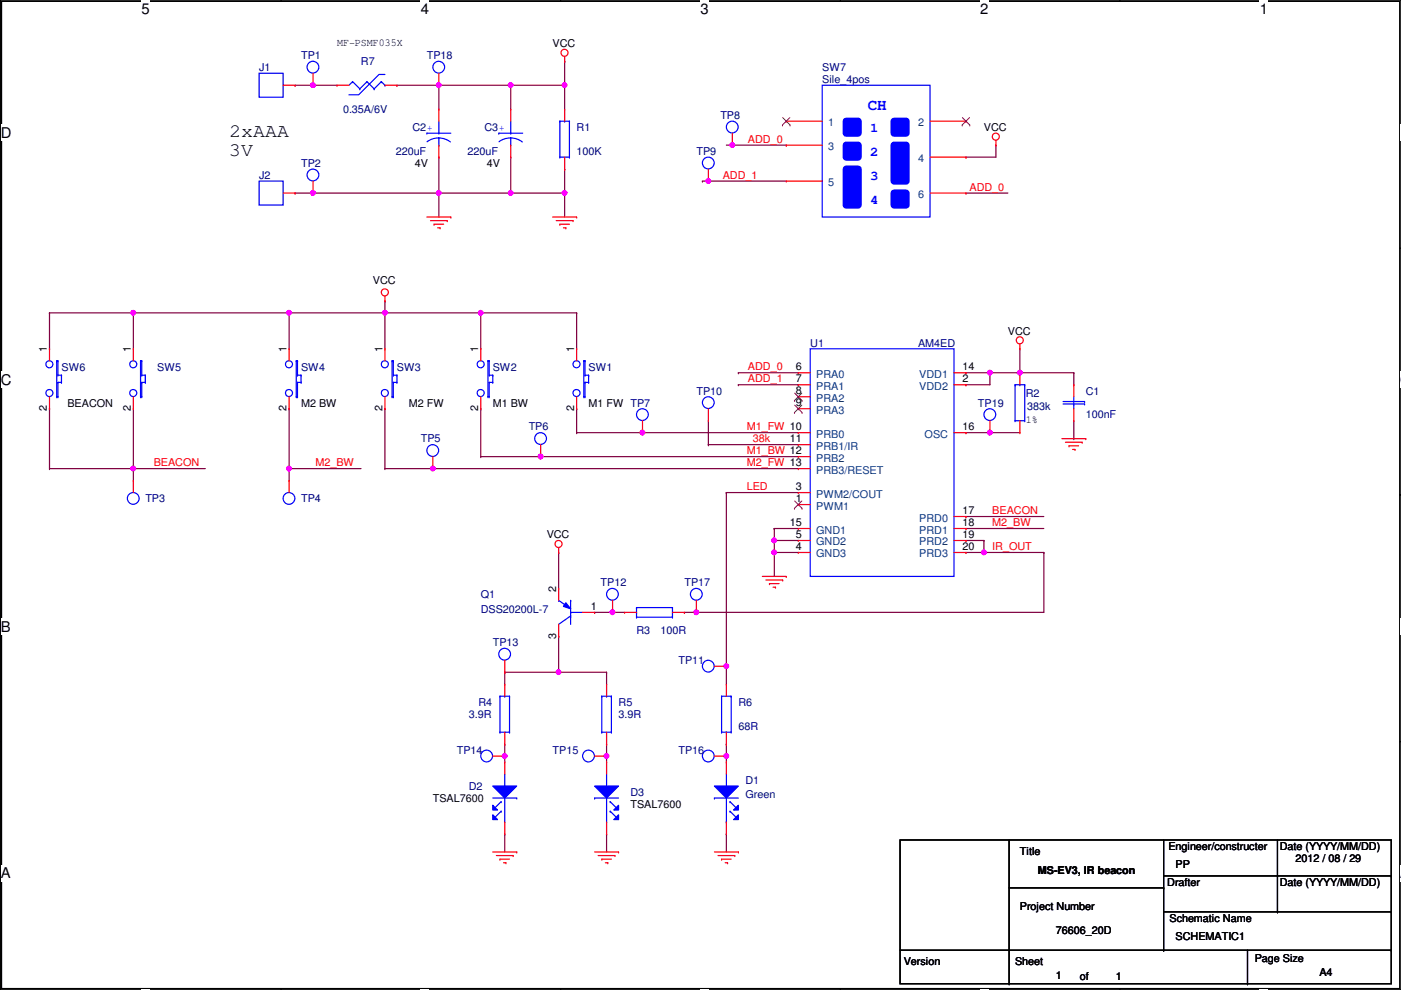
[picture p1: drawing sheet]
<svg xmlns="http://www.w3.org/2000/svg" width="297mm" height="210mm" viewBox="0 0 297 210" stroke-linecap="round" stroke-linejoin="round" font-family="sans-serif">
<path d="M.1 0h296.9v209.8h-296.9zM.3 .3h296.5v209.3h-296.5z" fill="none" stroke="#000" stroke-width=".25"/>
<g fill="#fff">
<path d="M30 .2h1.7v3.4h-1.7z"/>
<path d="M30 209.7h1.7v.2h-1.7z"/>
</g>
<path d="M59.6 0v.3M59.6 209.6v.2" fill="none" stroke="#000" stroke-width=".25"/>
<g fill="#fff">
<path d="M89.2 .2h1.8v3.4h-1.8z"/>
<path d="M89.2 209.7h1.8v.2h-1.8z"/>
</g>
<path d="M118.9 0v.3M118.9 209.6v.2" fill="none" stroke="#000" stroke-width=".25"/>
<g fill="#fff">
<path d="M148.5 .2h1.7v3.4h-1.7z"/>
<path d="M148.5 209.7h1.7v.2h-1.7z"/>
</g>
<path d="M178.2 0v.3M178.2 209.6v.2" fill="none" stroke="#000" stroke-width=".25"/>
<g fill="#fff">
<path d="M207.8 .2h1.7v3.4h-1.7z"/>
<path d="M207.8 209.7h1.7v.2h-1.7z"/>
</g>
<path d="M237.4 0v.3M237.4 209.6v.2" fill="none" stroke="#000" stroke-width=".25"/>
<g fill="#fff">
<path d="M267.1 .2h1.7v3.4h-1.7z"/>
<path d="M267.1 209.7h1.7v.2h-1.7z"/>
<path d="M.2 26.5h2.2v3.4h-2.2z"/>
<path d="M296.8 26.5h.3v3.4h-.3z"/>
<path d="M.2 78.8h2.2v3.5h-2.2z"/>
<path d="M296.8 78.8h.3v3.5h-.3z"/>
</g>
<path d="M.1 52.6h.2M296.8 52.6h.2" fill="none" stroke="#000" stroke-width=".25"/>
<g fill="#fff">
<path d="M.2 131.1h2v3.5h-2z"/>
<path d="M296.8 131.1h.3v3.5h-.3z"/>
</g>
<path d="M.1 104.9h.2M296.8 104.9h.2" fill="none" stroke="#000" stroke-width=".25"/>
<path d="M.2 104.9h.1zM296.8 104.9h.1z" fill="#000"/>
<path d="M.2 104.9h.1zM296.8 104.9h.1z" fill="none" stroke="#000" stroke-width=".21"/>
<g fill="#fff">
<path d="M.2 183.4h2v3.5h-2z"/>
<path d="M296.8 183.4h.3v3.5h-.3z"/>
</g>
<path d="M.1 157.3h.2M296.8 157.3h.2" fill="none" stroke="#000" stroke-width=".25"/>
<path d="M156.5 79h.1M156.5 79h12.7M91.8 99.4h.1M91.8 99.4h77.4M156.5 81.6h.1M156.5 81.6h12.7" fill="none" stroke="#800040" stroke-width=".25"/>
<circle cx="91.8" cy="99.3" r=".49" fill="#f0f"/>
<circle cx="91.8" cy="99.3" r=".49" fill="none" stroke="#f0f" stroke-width=".25"/>
<path d="M209.9 91.7h.1M209.9 91.7h6.3M118.4 117.1h.1M118.4 117.1v7.7M164.2 117.1h.1M164.2 117.1v5.1M107 176.8h.1M107 176.8v3.8" fill="none" stroke="#800040" stroke-width=".25"/>
<circle cx="164.1" cy="117.1" r=".49" fill="#f0f"/>
<circle cx="164.1" cy="117.1" r=".49" fill="none" stroke="#f0f" stroke-width=".25"/>
<path d="M93 40.9h.1M93 40.9v5.1M136.2 91.7h.1M136.2 91.7h33M204.8 112.1h.1M204.8 112.1h16.5" fill="none" stroke="#800040" stroke-width=".25"/>
<circle cx="136.2" cy="91.7" r=".49" fill="#f0f"/>
<circle cx="136.2" cy="91.7" r=".49" fill="none" stroke="#f0f" stroke-width=".25"/>
<path d="M93 18.1h.1M93 18.1v5.1M119.7 13h.1M119.7 13v5.1" fill="none" stroke="#800040" stroke-width=".25"/>
<circle cx="93" cy="18" r=".49" fill="#f0f"/>
<circle cx="93" cy="18" r=".49" fill="none" stroke="#f0f" stroke-width=".25"/>
<path d="M209.9 79h.1M209.9 79h6.3" fill="none" stroke="#800040" stroke-width=".25"/>
<circle cx="209.9" cy="79" r=".49" fill="#f0f"/>
<circle cx="209.9" cy="79" r=".49" fill="none" stroke="#f0f" stroke-width=".25"/>
<g fill="none" stroke="#800040" stroke-width=".25">
<path d="M61.3 66.3h.1M61.3 66.3h20.3M81.6 63.8h.1M81.6 66.3h.1M81.6 63.8v10.2M122.3 66.3h.1M122.3 66.3v7.7M61.3 99.4h.1M61.3 99.4v2.5M204.8 81.6h.1M204.8 81.6h5.1M164.2 114.6h.1"/>
<path d="M164.2 114.6h5"/>
</g>
<circle cx="81.6" cy="66.3" r=".49" fill="#f0f"/>
<circle cx="81.6" cy="66.3" r=".49" fill="none" stroke="#f0f" stroke-width=".25"/>
<circle cx="61.3" cy="66.3" r=".49" fill="#f0f"/>
<circle cx="61.3" cy="66.3" r=".49" fill="none" stroke="#f0f" stroke-width=".25"/>
<path d="M101.9 66.3h.1M101.9 66.3v7.7M61.3 99.4h.1M61.3 99.4h15.2" fill="none" stroke="#800040" stroke-width=".25"/>
<circle cx="61.3" cy="99.3" r=".49" fill="#f0f"/>
<circle cx="61.3" cy="99.3" r=".49" fill="none" stroke="#f0f" stroke-width=".25"/>
<path d="M101.9 66.3h.1M101.9 66.3h20.4M209.9 79h.1M209.9 79v2.6" fill="none" stroke="#800040" stroke-width=".25"/>
<circle cx="101.9" cy="66.3" r=".49" fill="#f0f"/>
<circle cx="101.9" cy="66.3" r=".49" fill="none" stroke="#f0f" stroke-width=".25"/>
<g fill="none" stroke="#800040" stroke-width=".25">
<path d="M93 33.3h.1M93 33.3v7.6h-26.6M119.7 35.9h.1M119.7 35.9v5M66.4 40.9h.1M61.3 66.3h.1M61.3 66.3v7.7M204.8 79h.1M204.8 79h5.1M164.2 117.1h.1M164.2 112.1h.1M164.2 117.1h5"/>
<path d="M164.2 112.1h5"/>
</g>
<circle cx="93" cy="40.9" r=".49" fill="#f0f"/>
<circle cx="93" cy="40.9" r=".49" fill="none" stroke="#f0f" stroke-width=".25"/>
<circle cx="66.4" cy="40.9" r=".49" fill="#f0f"/>
<circle cx="66.4" cy="40.9" r=".49" fill="none" stroke="#f0f" stroke-width=".25"/>
<path d="M164.2 114.6h.1M164.2 112.1h.1M164.2 112.1v5M129.9 129.8h.1M129.9 129.8h2.5M154 141.3h.1M154 141.3v3.8M107 160.3h.1M107 160.3v1.3M154 160.3h.1M154 160.3v1.3" fill="none" stroke="#800040" stroke-width=".25"/>
<circle cx="164.1" cy="114.6" r=".49" fill="#f0f"/>
<circle cx="164.1" cy="114.6" r=".49" fill="none" stroke="#f0f" stroke-width=".25"/>
<path d="M108.3 18.1h.1M108.3 18.1h11.4M119.7 18.1h.1M119.7 18.1v5.1M119.7 40.9h.1M119.7 40.9v5.1" fill="none" stroke="#800040" stroke-width=".25"/>
<circle cx="119.7" cy="18" r=".49" fill="#f0f"/>
<circle cx="119.7" cy="18" r=".49" fill="none" stroke="#f0f" stroke-width=".25"/>
<circle cx="108.3" cy="18" r=".49" fill="#f0f"/>
<circle cx="108.3" cy="18" r=".49" fill="none" stroke="#f0f" stroke-width=".25"/>
<path d="M108.3 40.9h.1M108.3 40.9h11.4" fill="none" stroke="#800040" stroke-width=".25"/>
<circle cx="119.7" cy="40.9" r=".49" fill="#f0f"/>
<circle cx="119.7" cy="40.9" r=".49" fill="none" stroke="#f0f" stroke-width=".25"/>
<circle cx="108.3" cy="40.9" r=".49" fill="#f0f"/>
<circle cx="108.3" cy="40.9" r=".49" fill="none" stroke="#f0f" stroke-width=".25"/>
<path d="M114.6 96.8h.1M114.6 96.8h54.6M204.8 109.5h.1M204.8 109.5h16.5" fill="none" stroke="#800040" stroke-width=".25"/>
<circle cx="114.6" cy="96.8" r=".49" fill="#f0f"/>
<circle cx="114.6" cy="96.8" r=".49" fill="none" stroke="#f0f" stroke-width=".25"/>
<path d="M10.5 66.3h.1M10.5 66.3v7.7M10.5 86.7h.1M10.5 86.7v12.7M28.3 99.4h.1M28.3 99.4h15.2" fill="none" stroke="#800040" stroke-width=".25"/>
<circle cx="28.3" cy="99.3" r=".49" fill="#f0f"/>
<circle cx="28.3" cy="99.3" r=".49" fill="none" stroke="#f0f" stroke-width=".25"/>
<path d="M81.6 66.3h.1M81.6 66.3h20.3M128.6 160.3h.1M128.6 160.3v1.3" fill="none" stroke="#800040" stroke-width=".25"/>
<circle cx="128.6" cy="160.3" r=".49" fill="#f0f"/>
<circle cx="128.6" cy="160.3" r=".49" fill="none" stroke="#f0f" stroke-width=".25"/>
<path d="M107 142.5h.1M107 142.5h11.4M128.6 176.8h.1M128.6 176.8v3.8" fill="none" stroke="#800040" stroke-width=".25"/>
<circle cx="118.4" cy="142.5" r=".49" fill="#f0f"/>
<circle cx="118.4" cy="142.5" r=".49" fill="none" stroke="#f0f" stroke-width=".25"/>
<g fill="none" stroke="#800040" stroke-width=".25">
<path d="M66.4 18.1h.1M66.4 18.1h5.1M84.2 18.1h.1M84.2 18.1h8.8M150.2 38.4h.1M150.2 38.4h16.5M154 30.8h1.3M155.3 30.8h.1M204.8 33.3h.1M211.2 30.8h.1M211.2 30.8v2.5h-6.4M204.8 40.9h.1"/>
<path d="M204.8 40.9h8.9M122.3 86.7h.1M122.3 86.7v5M208.6 117.1h.1M208.6 117.1h12.7M118.4 134.9h.1M118.4 134.9v7.6M147.7 129.8h.1M147.7 129.8h73.6M107 142.5h.1M107 142.5v2.6M118.4 142.5h.1"/>
<path d="M118.4 142.5h10.2M128.6 142.5h.1M128.6 142.5v2.6"/>
</g>
<circle cx="147.6" cy="129.8" r=".49" fill="#f0f"/>
<circle cx="147.6" cy="129.8" r=".49" fill="none" stroke="#f0f" stroke-width=".25"/>
<path d="M204.8 114.6h.1M204.8 114.6h3.8M208.6 114.6h.1M208.6 114.6v2.5" fill="none" stroke="#800040" stroke-width=".25"/>
<circle cx="208.6" cy="117.1" r=".49" fill="#f0f"/>
<circle cx="208.6" cy="117.1" r=".49" fill="none" stroke="#f0f" stroke-width=".25"/>
<path d="M28.3 66.3h.1M28.3 66.3h33M81.6 86.7h.1M81.6 86.7v12.7M101.9 86.7h.1M101.9 86.7v10.1M204.8 117.1h.1M204.8 117.1h3.8M221.3 117.1h.1M221.3 117.1v12.7" fill="none" stroke="#800040" stroke-width=".25"/>
<circle cx="28.3" cy="66.3" r=".49" fill="#f0f"/>
<circle cx="28.3" cy="66.3" r=".49" fill="none" stroke="#f0f" stroke-width=".25"/>
<g fill="none" stroke="#800040" stroke-width=".25">
<path d="M62.6 18.1h.1M62.6 18.1h3.8M93 18.1h.1M93 18.1h15.3M108.3 18.1h.1M108.3 18.1v5.1M108.3 33.3v7.6M93 40.9h.1M93 40.9h15.3M108.3 40.9h.1M10.5 66.3h.1M10.5 66.3h17.8"/>
<path d="M28.3 66.3h.1M28.3 66.3v7.7M227.7 79v2.6M10.5 99.4h.1M10.5 99.4h17.8M28.3 99.4h.1M28.3 86.7v12.7M150.2 94.3h.1M150.2 94.3h19M227.7 81.6h.1M227.7 93h.1M227.7 89.2v3.8"/>
<path d="M154 104.4h.1M154 104.4h15.2M154 176.8h.1M154 176.8v3.8"/>
</g>
<circle cx="66.4" cy="18" r=".49" fill="#f0f"/>
<circle cx="66.4" cy="18" r=".49" fill="none" stroke="#f0f" stroke-width=".25"/>
<path d="M62.6 40.9h.1M62.6 40.9h3.8M81.6 99.4h.1M81.6 99.4h10.2M101.9 96.8h.1M101.9 96.8h12.7M122.3 91.7h.1M122.3 91.7h13.9M126.1 129.8h.1M126.1 129.8h3.8" fill="none" stroke="#800040" stroke-width=".25"/>
<circle cx="129.9" cy="129.8" r=".49" fill="#f0f"/>
<circle cx="129.9" cy="129.8" r=".49" fill="none" stroke="#f0f" stroke-width=".25"/>
<path d="M145.1 129.8h.1M145.1 129.8h2.6M107 157.8h.1M107 157.8v2.5" fill="none" stroke="#800040" stroke-width=".25"/>
<circle cx="107" cy="160.3" r=".49" fill="#f0f"/>
<circle cx="107" cy="160.3" r=".49" fill="none" stroke="#f0f" stroke-width=".25"/>
<path d="M154 104.4h.1M154 104.4v36.9M128.6 157.8h.1M128.6 157.8v2.5" fill="none" stroke="#800040" stroke-width=".25"/>
<circle cx="154" cy="141.2" r=".49" fill="#f0f"/>
<circle cx="154" cy="141.2" r=".49" fill="none" stroke="#f0f" stroke-width=".25"/>
<path d="M154 157.8h.1M154 157.8v2.5" fill="none" stroke="#800040" stroke-width=".25"/>
<circle cx="154" cy="160.3" r=".49" fill="#f0f"/>
<circle cx="154" cy="160.3" r=".49" fill="none" stroke="#f0f" stroke-width=".25"/>
<path d="M155.3 30.8h11.4M166.7 30.8h.1M150.2 94.3h.1M150.2 89.2v5.1" fill="none" stroke="#800040" stroke-width=".25"/>
<circle cx="155.3" cy="30.7" r=".49" fill="#f0f"/>
<circle cx="155.3" cy="30.7" r=".49" fill="none" stroke="#f0f" stroke-width=".25"/>
<path d="M148.9 38.4h.1M148.9 38.4h1.3" fill="none" stroke="#800040" stroke-width=".25"/>
<circle cx="150.2" cy="38.4" r=".49" fill="#f0f"/>
<circle cx="150.2" cy="38.4" r=".49" fill="none" stroke="#f0f" stroke-width=".25"/>
<path d="M216.2 79h11.5M227.7 79h.1" fill="none" stroke="#800040" stroke-width=".25"/>
<circle cx="216.2" cy="79" r=".49" fill="#f0f"/>
<circle cx="216.2" cy="79" r=".49" fill="none" stroke="#f0f" stroke-width=".25"/>
<path d="M216.2 79h.1M216.2 74v5M204.8 91.7h.1M204.8 91.7h5.1" fill="none" stroke="#800040" stroke-width=".25"/>
<circle cx="209.9" cy="91.7" r=".49" fill="#f0f"/>
<circle cx="209.9" cy="91.7" r=".49" fill="none" stroke="#f0f" stroke-width=".25"/>
<path d="M28.3 99.4h.1M28.3 99.4v2.5M61.3 86.7h.1M61.3 86.7v12.7" fill="none" stroke="#800040" stroke-width=".25"/>
<g fill="none" stroke="#f00" stroke-width=".25">
<path d="M71.5 18.1h.1M71.5 18.1h2.5M81.6 18.1h2.6M84.2 18.1h.1M119.7 13h.1M119.7 12v1M108.3 23.2h.1M108.3 33.3h.1M108.3 23.2v2.5M108.3 30.8v2.5M150.2 38.4h.1M150.2 35.9v2.5"/>
<path d="M155.3 30.8h.1M155.3 28.2v2.6M211.2 30.8h.1M211.2 29.8v1M90.5 46h5.1M91.3 46.8h3.5M92 47.5h.1M92 47.5h2.1M92.8 48.3h.5M93.3 48.3h.1M94.8 46.8h.1M95.6 46h.1"/>
<path d="M117.2 46h5.1M117.9 46.8h3.6M118.7 47.5h.1M118.7 47.5h2M119.5 48.3h.5M120 48.3h.1M121.5 46.8h.1M122.3 46h.1M10.5 74h.1M10.5 74v2.5M81.6 63.8h.1M81.6 62.8v1"/>
<path d="M101.9 74h.1M101.9 74v2.5M216.2 74h.1M216.2 79h.1M216.2 72.9v1.1M216.2 79v2.6M10.5 86.7h.1M10.5 84.1v2.6M101.9 86.7h.1M101.9 84.1v2.6M136.2 91.7h.1M136.2 89.2v2.5"/>
<path d="M216.2 91.7h.1M216.2 89.2v2.5M225.1 93h5.1M225.9 93.8h3.5M226.6 94.5h.1M226.6 94.5h2.1M227.4 95.3h.5M227.9 95.3h.1M229.4 93.8h.1M230.2 93h.1M28.3 101.9h.1M28.3 101.9v2.5"/>
<path d="M118.4 117.1h.1M118.4 116.1v1M132.4 129.8h.1M132.4 129.8h2.6M142.6 129.8h2.5M145.1 129.8h.1M161.6 122.2h5.1M162.4 123h3.5M163.1 123.7h.1M163.1 123.7h2.1M163.9 124.5h.5M164.4 124.5h.1"/>
<path d="M165.9 123h.1M166.7 122.2h.1M154 157.8h.1M154 145.1h.1M154 145.1v2.5M154 155.2v2.6M151.5 160.3h2.5M154 160.3h.1M104.5 180.6h5.1M105.2 181.4h3.6M106 182.2h.1M106 182.2h2"/>
<path d="M106.8 182.9h.5M107.3 182.9h.1M108.8 181.4h.1M109.6 180.6h.1M126.1 180.6h5M126.8 181.4h3.6M127.6 182.2h.1M127.6 182.2h2M128.4 182.9h.5M128.9 182.9h.1M130.4 181.4h.1M131.1 180.6h.1"/>
<path d="M151.5 180.6h5M152.2 181.4h3.6M153 182.2h.1M153 182.2h2M153.8 182.9h.5M154.3 182.9h.1M155.8 181.4h.1M156.5 180.6h.1"/>
<circle cx="119.7" cy="11.2" r=".75"/>
<circle cx="211.1" cy="29" r=".75"/>
<circle cx="81.6" cy="62" r=".75"/>
<circle cx="216.2" cy="72.2" r=".75"/>
<circle cx="118.4" cy="115.3" r=".75"/>
</g>
<g fill="none" stroke="#000" stroke-width=".25">
<path d="M190.8 178.1h104.2v30.5h-104.2zM213.9 178.1v30.5M246.7 178.1v23.4M270.8 178.1v15.2M213.9 188.3h32.8M246.7 188.3h.1M246.7 185.7h48.3M246.7 193.3h48.3M270.8 193.3h.1M295 185.7h.1M295 193.3h.1M190.8 201.5h104.2"/>
<path d="M213.9 208.6h.1M246.7 201.5h.1M264.5 208.6h.1M264.5 201.5v7.1M295 201.5h.1"/>
</g>
<g fill="none" stroke="#00f" stroke-width=".25">
<path d="M74.8 17.3h.1M74.8 17.3l-.8 .8M74.8 17.3l1.5 1.5M76.3 18.8h.1M77.8 17.3h.1M77.8 17.3l-1.5 1.5M77.8 17.3l1.5 1.5M79.3 18.8h.1M80.9 17.3h.1M80.9 17.3l-1.6 1.5M80.9 17.3l.7 .8M81.6 18.1h.1"/>
<path d="M81.6 15.8h-1.3l-4.3 4.3h-2M105.7 28.2h.1M105.7 28.2h5.1M108.3 30.8h.1M108.3 28.2h.1M108.3 29.3l-1.6 .2-.9 .6M108.3 29.3l1 .1 1.4 .7M108.3 25.7v2.5M108.3 29.3v1.5M12 76.5h.1M12 76.5h.3M12 76.5v7.6"/>
<path d="M12.3 79.5h.1M12.3 76.5h.1M12.3 79.5h.7M12.3 76.5v3M13 79.5h.1M13 79.5v1.6M103.5 76.5h.1M103.5 76.5v7.6M103.5 76.5h.2M103.7 79.5h.1M103.7 76.5h.1M103.7 76.5v3"/>
<path d="M103.7 79.5h.8M104.5 79.5h.1M104.5 79.5v1.6M12 84.1h.1M12 84.1h.3M12.3 84.1h.1M12.3 81.1h.1M12.3 81.1h.7M12.3 81.1v3M13 81.1h.1M103.5 84.1h.1M103.5 84.1h.2"/>
<path d="M103.7 84.1h.1M103.7 81.1h.1M103.7 81.1v3M103.7 81.1h.8M104.5 81.1h.1M215.2 89.2h.1M215.2 81.6h.1M215.2 81.6h2.1M215.2 89.2h2.1M215.2 81.6v7.6M216.2 81.6h.1M217.3 81.6h.1"/>
<path d="M217.3 89.2h.1M217.3 81.6v7.6M135 128.8h.1M135 130.9h.1M135 129.8h.1M135 128.8v2.1M135 128.8h7.6M135 130.9h7.6M142.6 128.8h.1M142.6 130.9h.1M142.6 128.8v2.1M153 155.2h.1"/>
<path d="M153 147.6h.1M153 155.2h2M153 147.6v7.6M153 147.6h2M154 155.2h.1M155 147.6h.1M155 155.2h.1M155 147.6v7.6"/>
<circle cx="150.2" cy="34.6" r="1.25"/>
<circle cx="155.3" cy="26.9" r="1.25"/>
<circle cx="10.5" cy="77.2" r=".75"/>
<circle cx="101.9" cy="77.2" r=".75"/>
<circle cx="10.5" cy="83.3" r=".75"/>
<circle cx="101.9" cy="83.3" r=".75"/>
<circle cx="136.2" cy="87.9" r="1.25"/>
<circle cx="28.3" cy="105.7" r="1.25"/>
<circle cx="150.2" cy="160.3" r="1.25"/>
</g>
<path d="M126.1 166.7h5l-2.5 2.5z" fill="#00f"/>
<path d="M126.1 166.7h5l-2.5 2.5z" fill="none" stroke="#00f" stroke-width=".25"/>
<path d="M131.1 170.7v1h-1z" fill="#00f"/>
<path d="M131.1 170.7v1h-1z" fill="none" stroke="#00f" stroke-width=".25"/>
<path d="M130.1 173.8l1-1v1z" fill="#00f"/>
<g fill="none" stroke="#00f" stroke-width=".25">
<path d="M174.3 18.1h22.9v27.9h-22.9zM118.7 33.3h.1M118.7 25.7h.1M118.7 25.7h2M118.7 33.3h2M118.7 25.7v7.6M119.7 25.7h.1M120.7 25.7h.1M120.7 33.3h.1M120.7 25.7v7.6M126.1 169.2h.1M126.1 169.2h5"/>
<path d="M128.6 166.7h.1M128.6 174.3h.1M128.6 164.1v2.6M128.6 169.2v5.1M129.4 170h.1M129.4 172h.1M129.4 170l1.2 1.2M129.4 172l1.2 1.3M130.1 173.8l1-1v1z"/>
</g>
<path d="M119.7 23.2h.1M119.7 35.9h.1M119.7 23.2v2.5M119.7 33.3v2.6M128.6 161.6h.1M128.6 176.8h.1M128.6 161.6v2.5M128.6 174.3v2.5" fill="none" stroke="#f00" stroke-width=".25"/>
<path d="M179.4 25.7h2.5v2.5h-2.5z" fill-rule="evenodd" fill="#00f"/>
<path d="M179.4 25.7h2.5v2.5h-2.5z" fill="none" stroke="#00f" stroke-width="1.5"/>
<path d="M179.4 30.8h2.5v2.5h-2.5z" fill-rule="evenodd" fill="#00f"/>
<path d="M179.4 30.8h2.5v2.5h-2.5z" fill="none" stroke="#00f" stroke-width="1.5"/>
<path d="M179.4 35.9h2.5v7.6h-2.5z" fill-rule="evenodd" fill="#00f"/>
<path d="M179.4 35.9h2.5v7.6h-2.5z" fill="none" stroke="#00f" stroke-width="1.5"/>
<path d="M189.6 40.9h2.5v2.6h-2.5z" fill-rule="evenodd" fill="#00f"/>
<path d="M189.6 40.9h2.5v2.6h-2.5z" fill="none" stroke="#00f" stroke-width="1.5"/>
<path d="M189.6 30.8h2.5v7.6h-2.5z" fill-rule="evenodd" fill="#00f"/>
<path d="M189.6 30.8h2.5v7.6h-2.5z" fill="none" stroke="#00f" stroke-width="1.5"/>
<path d="M189.6 25.7h2.5v2.5h-2.5z" fill-rule="evenodd" fill="#00f"/>
<path d="M189.6 25.7h2.5v2.5h-2.5z" fill="none" stroke="#00f" stroke-width="1.5"/>
<path d="M166.7 25.7h.1M166.7 30.8h.1M166.7 38.4h.1M166.7 25.7h7.6M166.7 30.8h7.6M166.7 38.4h7.6M197.2 25.7h7.6M197.2 33.3h7.6M204.8 25.7h.1M204.8 33.3h.1M197.2 40.9h7.6M204.8 40.9h.1" fill="none" stroke="#f00" stroke-width=".25"/>
<path d="M165.9 26.5h.1M165.9 24.9l1.6 1.6M167.5 24.9l-1.6 1.6M167.5 26.5h.1M204 26.5h.1M204 24.9l1.6 1.6M205.6 24.9l-1.6 1.6M205.6 26.5h.1" fill="none" stroke="#804000" stroke-width=".21"/>
<path d="M104.5 166.7h5.1l-2.6 2.5z" fill="#00f"/>
<path d="M104.5 166.7h5.1l-2.6 2.5z" fill="none" stroke="#00f" stroke-width=".25"/>
<path d="M104.5 170.7l1 1h-1z" fill="#00f"/>
<path d="M104.5 170.7l1 1h-1z" fill="none" stroke="#00f" stroke-width=".25"/>
<path d="M104.5 172.8l1 1h-1z" fill="#00f"/>
<g fill="none" stroke="#00f" stroke-width=".25">
<path d="M54.9 15.5h5.1v5.1h-5.1zM54.9 38.4h5.1v5.1h-5.1zM29.8 76.5h.1M29.8 76.5h.3M29.8 76.5v7.6M30.1 79.5h.1M30.1 76.5h.1M30.1 79.5h.7M30.1 76.5v3M30.8 79.5h.1M30.8 79.5v1.6M62.8 76.5h.1"/>
<path d="M62.8 76.5h.3M62.8 76.5v7.6M63.1 79.5h.1M63.1 76.5h.1M63.1 79.5h.7M63.1 76.5v3M63.8 79.5h.1M63.8 79.5v1.6M83.1 76.5h.1M83.1 76.5v7.6M83.1 76.5h.3M83.4 79.5h.1"/>
<path d="M83.4 76.5h.1M83.4 76.5v3M83.4 79.5h.8M84.2 79.5h.1M84.2 79.5v1.6M123.8 76.5h.1M123.8 76.5h.2M123.8 76.5v7.6M124 79.5h.1M124 76.5h.1M124 79.5h.8M124 76.5v3"/>
<path d="M124.8 79.5h.1M124.8 79.5v1.6M171.8 74h30.5v48.2h-30.5zM29.8 84.1h.1M29.8 84.1h.3M30.1 84.1h.1M30.1 81.1h.1M30.1 81.1h.7M30.1 81.1v3M30.8 81.1h.1M62.8 84.1h.1M62.8 84.1h.3"/>
<path d="M63.1 84.1h.1M63.1 81.1h.1M63.1 81.1h.7M63.1 81.1v3M63.8 81.1h.1M83.1 84.1h.1M83.1 84.1h.3M83.4 84.1h.1M83.4 81.1h.1M83.4 81.1v3M83.4 81.1h.8M84.2 81.1h.1"/>
<path d="M123.8 84.1h.1M123.8 84.1h.2M124 84.1h.1M124 81.1h.1M124 81.1h.8M124 81.1v3M124.8 81.1h.1M225.4 85.6h4.6M225.4 85.1h4.6M227.7 85.1h.1M227.7 85.6h.1M227.7 84.1v1"/>
<path d="M227.7 85.6v1.1M230 85.6h.1M230 85.1h.1M118.4 127.3h.1M118.4 127.3l2.6 1.8M121 127.3h.1M121 130.6h.1M121 129.8h.1M121 127.3v5.1M121 130.6l-2.6 1.8M121 129.8h2.5M106 147.6h.1"/>
<path d="M106 155.2h.1M106 147.6h2M106 147.6v7.6M106 155.2h2M107 147.6h.1M108 155.2h.1M108 147.6h.1M108 147.6v7.6M127.6 155.2h.1M127.6 147.6h.1M127.6 147.6h2M127.6 155.2h2"/>
<path d="M127.6 147.6v7.6M128.6 147.6h.1M129.6 147.6h.1M129.6 155.2h.1M129.6 147.6v7.6M104.5 172.8l1 1h-1zM104.5 169.2h5.1M106.3 170h.1M106.3 172h.1M106.3 170l-1.3 1.2M106.3 172l-1.3 1.3M107 166.7h.1"/>
<path d="M107 174.3h.1M107 164.1v2.6M107 169.2v5.1M109.6 169.2h.1"/>
<circle cx="93" cy="14.2" r="1.25"/>
<circle cx="66.4" cy="37.1" r="1.25"/>
<circle cx="28.2" cy="77.2" r=".75"/>
<circle cx="61.3" cy="77.2" r=".75"/>
<circle cx="81.6" cy="77.2" r=".75"/>
<circle cx="122.2" cy="77.2" r=".75"/>
<circle cx="28.2" cy="83.3" r=".75"/>
<circle cx="61.3" cy="83.3" r=".75"/>
<circle cx="81.6" cy="83.3" r=".75"/>
<circle cx="91.8" cy="95.5" r="1.25"/>
<circle cx="122.2" cy="83.3" r=".75"/>
<circle cx="150.2" cy="85.4" r="1.25"/>
<circle cx="209.9" cy="87.9" r="1.25"/>
<circle cx="61.3" cy="105.7" r="1.25"/>
<circle cx="107" cy="138.7" r="1.25"/>
<circle cx="129.9" cy="126" r="1.25"/>
<circle cx="147.6" cy="126" r="1.25"/>
<circle cx="124.8" cy="160.3" r="1.25"/>
</g>
<g fill="none" stroke="#f00" stroke-width=".25">
<path d="M60 18.1h2.6M62.6 18.1h.1M93 18.1h.1M93 15.5v2.6M66.4 38.4v2.5M60 40.9h2.6M62.6 40.9h.1M66.4 40.9h.1M28.3 74h.1M28.3 74v2.5M61.3 74h.1M61.3 74v2.5"/>
<path d="M81.6 74h.1M81.6 74v2.5M122.3 74h.1M122.3 74v2.5M169.2 79h.1M169.2 79h2.6M202.3 79h2.5M204.8 79h.1M28.3 86.7h.1M28.3 84.1v2.6M61.3 86.7h.1M61.3 84.1v2.6"/>
<path d="M81.6 86.7h.1M81.6 84.1v2.6M91.8 99.4h.1M91.8 96.8v2.6M122.3 86.7h.1M122.3 84.1v2.6M150.2 89.2h.1M150.2 86.7v2.5M169.2 81.6h.1M169.2 84.1h.1M169.2 86.7h.1M169.2 91.7h.1"/>
<path d="M169.2 94.3h.1M169.2 96.8h.1M169.2 99.4h.1M169.2 81.6h2.6M169.2 84.1h2.6M169.2 86.7h2.6M169.2 91.7h2.6M169.2 94.3h2.6M169.2 96.8h2.6M169.2 99.4h2.6M202.3 81.6h2.5M202.3 91.7h2.5"/>
<path d="M204.8 81.6h.1M204.8 91.7h.1M209.9 91.7h.1M209.9 89.2v2.5M227.7 81.6h.1M227.7 89.2h.1M227.7 81.6v2.5M227.7 86.7v2.5M61.3 101.9h.1M61.3 101.9v2.5M169.2 104.4h.1M169.2 107h.1"/>
<path d="M169.2 112.1h.1M169.2 114.6h.1M169.2 117.1h.1M169.2 104.4h2.6M169.2 107h2.6M169.2 112.1h2.6M169.2 114.6h2.6M169.2 117.1h2.6M202.3 112.1h2.5M202.3 114.6h2.5M202.3 117.1h2.5M202.3 109.5h2.5"/>
<path d="M204.8 109.5h.1M204.8 112.1h.1M204.8 114.6h.1M204.8 117.1h.1M107 140v2.5M129.9 129.8h.1M129.9 127.3v2.5M147.7 129.8h.1M147.7 127.3v2.5M107 145.1h.1M107 157.8h.1M107 142.5h.1"/>
<path d="M107 145.1v2.5M107 155.2v2.6M128.6 145.1h.1M128.6 157.8h.1M128.6 145.1v2.5M128.6 155.2v2.6M107 161.6h.1M107 176.8h.1M107 161.6v2.5M107 174.3v2.5M126.1 160.3h2.5M128.6 160.3h.1"/>
</g>
<path d="M168.4 84.9h.1M168.4 87.5h.1M168.5 83.4l1.5 1.5M168.5 85.9l1.5 1.6M170 83.4l-1.6 1.5M170 85.9l-1.6 1.6M170 84.9h.1M170 87.5h.1M168.4 107.8h.1M168.5 106.2l1.5 1.6M170 106.2l-1.6 1.6M170 107.8h.1" fill="none" stroke="#804000" stroke-width=".21"/>
<path d="M120 127.8l1 1.3-1.5-.5z" fill="#00f"/>
<g fill="none" stroke="#00f" stroke-width=".25">
<path d="M90.5 28.2h.1M90.5 28.2h5.1M93 30.8h.1M93 28.2h.1M93 29.3l-1.5 .2-1 .6M93 29.3l1.1 .1 1.4 .7M93 25.7v2.5M93 29.3v1.5M120 127.8l1 1.3-1.5-.5z"/>
<circle cx="66.4" cy="14.2" r="1.25"/>
<circle cx="114.6" cy="93" r="1.25"/>
<circle cx="150.2" cy="141.2" r="1.25"/>
<circle cx="103.2" cy="160.3" r="1.25"/>
</g>
<g fill="none" stroke="#f00" stroke-width=".25">
<path d="M66.4 18.1h.1M66.4 15.5v2.6M93 23.2h.1M93 33.3h.1M93 23.2v2.5M93 30.8v2.5M114.6 96.8h.1M114.6 94.3v2.5M118.4 124.8h.1M118.4 134.9h.1M118.4 124.8v2.5M118.4 132.4v2.5"/>
<path d="M123.5 129.8h2.6M126.1 129.8h.1M151.5 141.3h2.5M154 141.3h.1M104.5 160.3h2.5M107 160.3h.1"/>
</g>
<path d="M151.5 166.7h5l-2.5 2.5z" fill="#00f"/>
<path d="M151.5 166.7h5l-2.5 2.5z" fill="none" stroke="#00f" stroke-width=".25"/>
<path d="M156.5 170.7v1h-1z" fill="#00f"/>
<path d="M156.5 170.7v1h-1z" fill="none" stroke="#00f" stroke-width=".25"/>
<path d="M155.5 173.8l1-1v1z" fill="#00f"/>
<path d="M151.5 169.2h.1M151.5 169.2h5M154 166.7h.1M154 174.3h.1M154 164.1v2.6M154 169.2v5.1M154.8 170h.1M154.8 172h.1M154.8 170l1.2 1.2M154.8 172l1.2 1.3M155.5 173.8l1-1v1z" fill="none" stroke="#00f" stroke-width=".25"/>
<path d="M154 161.6h.1M154 176.8h.1M154 161.6v2.5M154 174.3v2.5" fill="none" stroke="#f00" stroke-width=".25"/>
<circle cx="91.8" cy="99.3" r=".49" fill="#f0f"/>
<circle cx="91.8" cy="99.3" r=".49" fill="none" stroke="#f0f" stroke-width=".25"/>
<circle cx="164.1" cy="117.1" r=".49" fill="#f0f"/>
<circle cx="164.1" cy="117.1" r=".49" fill="none" stroke="#f0f" stroke-width=".25"/>
<circle cx="136.2" cy="91.7" r=".49" fill="#f0f"/>
<circle cx="136.2" cy="91.7" r=".49" fill="none" stroke="#f0f" stroke-width=".25"/>
<circle cx="93" cy="18" r=".49" fill="#f0f"/>
<circle cx="93" cy="18" r=".49" fill="none" stroke="#f0f" stroke-width=".25"/>
<circle cx="209.9" cy="79" r=".49" fill="#f0f"/>
<circle cx="209.9" cy="79" r=".49" fill="none" stroke="#f0f" stroke-width=".25"/>
<circle cx="81.6" cy="66.3" r=".49" fill="#f0f"/>
<circle cx="81.6" cy="66.3" r=".49" fill="none" stroke="#f0f" stroke-width=".25"/>
<circle cx="61.3" cy="66.3" r=".49" fill="#f0f"/>
<circle cx="61.3" cy="66.3" r=".49" fill="none" stroke="#f0f" stroke-width=".25"/>
<circle cx="61.3" cy="99.3" r=".49" fill="#f0f"/>
<circle cx="61.3" cy="99.3" r=".49" fill="none" stroke="#f0f" stroke-width=".25"/>
<circle cx="101.9" cy="66.3" r=".49" fill="#f0f"/>
<circle cx="101.9" cy="66.3" r=".49" fill="none" stroke="#f0f" stroke-width=".25"/>
<circle cx="93" cy="40.9" r=".49" fill="#f0f"/>
<circle cx="93" cy="40.9" r=".49" fill="none" stroke="#f0f" stroke-width=".25"/>
<circle cx="66.4" cy="40.9" r=".49" fill="#f0f"/>
<circle cx="66.4" cy="40.9" r=".49" fill="none" stroke="#f0f" stroke-width=".25"/>
<circle cx="164.1" cy="114.6" r=".49" fill="#f0f"/>
<circle cx="164.1" cy="114.6" r=".49" fill="none" stroke="#f0f" stroke-width=".25"/>
<circle cx="119.7" cy="18" r=".49" fill="#f0f"/>
<circle cx="119.7" cy="18" r=".49" fill="none" stroke="#f0f" stroke-width=".25"/>
<circle cx="108.3" cy="18" r=".49" fill="#f0f"/>
<circle cx="108.3" cy="18" r=".49" fill="none" stroke="#f0f" stroke-width=".25"/>
<circle cx="119.7" cy="40.9" r=".49" fill="#f0f"/>
<circle cx="119.7" cy="40.9" r=".49" fill="none" stroke="#f0f" stroke-width=".25"/>
<circle cx="108.3" cy="40.9" r=".49" fill="#f0f"/>
<circle cx="108.3" cy="40.9" r=".49" fill="none" stroke="#f0f" stroke-width=".25"/>
<circle cx="114.6" cy="96.8" r=".49" fill="#f0f"/>
<circle cx="114.6" cy="96.8" r=".49" fill="none" stroke="#f0f" stroke-width=".25"/>
<circle cx="28.3" cy="99.3" r=".49" fill="#f0f"/>
<circle cx="28.3" cy="99.3" r=".49" fill="none" stroke="#f0f" stroke-width=".25"/>
<circle cx="128.6" cy="160.3" r=".49" fill="#f0f"/>
<circle cx="128.6" cy="160.3" r=".49" fill="none" stroke="#f0f" stroke-width=".25"/>
<circle cx="118.4" cy="142.5" r=".49" fill="#f0f"/>
<circle cx="118.4" cy="142.5" r=".49" fill="none" stroke="#f0f" stroke-width=".25"/>
<circle cx="147.6" cy="129.8" r=".49" fill="#f0f"/>
<circle cx="147.6" cy="129.8" r=".49" fill="none" stroke="#f0f" stroke-width=".25"/>
<circle cx="208.6" cy="117.1" r=".49" fill="#f0f"/>
<circle cx="208.6" cy="117.1" r=".49" fill="none" stroke="#f0f" stroke-width=".25"/>
<circle cx="28.3" cy="66.3" r=".49" fill="#f0f"/>
<circle cx="28.3" cy="66.3" r=".49" fill="none" stroke="#f0f" stroke-width=".25"/>
<circle cx="66.4" cy="18" r=".49" fill="#f0f"/>
<circle cx="66.4" cy="18" r=".49" fill="none" stroke="#f0f" stroke-width=".25"/>
<circle cx="129.9" cy="129.8" r=".49" fill="#f0f"/>
<circle cx="129.9" cy="129.8" r=".49" fill="none" stroke="#f0f" stroke-width=".25"/>
<circle cx="107" cy="160.3" r=".49" fill="#f0f"/>
<circle cx="107" cy="160.3" r=".49" fill="none" stroke="#f0f" stroke-width=".25"/>
<circle cx="154" cy="141.2" r=".49" fill="#f0f"/>
<circle cx="154" cy="141.2" r=".49" fill="none" stroke="#f0f" stroke-width=".25"/>
<circle cx="154" cy="160.3" r=".49" fill="#f0f"/>
<circle cx="154" cy="160.3" r=".49" fill="none" stroke="#f0f" stroke-width=".25"/>
<circle cx="155.3" cy="30.7" r=".49" fill="#f0f"/>
<circle cx="155.3" cy="30.7" r=".49" fill="none" stroke="#f0f" stroke-width=".25"/>
<circle cx="150.2" cy="38.4" r=".49" fill="#f0f"/>
<circle cx="150.2" cy="38.4" r=".49" fill="none" stroke="#f0f" stroke-width=".25"/>
<circle cx="216.2" cy="79" r=".49" fill="#f0f"/>
<circle cx="216.2" cy="79" r=".49" fill="none" stroke="#f0f" stroke-width=".25"/>
<circle cx="209.9" cy="91.7" r=".49" fill="#f0f"/>
<circle cx="209.9" cy="91.7" r=".49" fill="none" stroke="#f0f" stroke-width=".25"/>
<g font-size="4.1">
<text x="48.6" y="29">2xAAA</text>
<text x="48.6" y="33">3V</text>
</g>
<text font-size="3.3" fill="#00f" x="184" y="23.3">CH</text>
<g font-size="3.1">
<text x="30" y="3">5</text>
<text x="89.2" y="3">4</text>
<text x="148.5" y="3">3</text>
<text x="207.8" y="3">2</text>
<text x="267.1" y="3">1</text>
<text x=".2" y="29.3">D</text>
<text x=".2" y="81.6">C</text>
<text x="296.8" y="81.6">C</text>
<text x=".2" y="133.9">B</text>
<text x=".2" y="186.2">A</text>
<text x="296.8" y="186.2">A</text>
</g>
<g font-size="2.8" fill="#00f">
<text x="184.5" y="28">1</text>
<text x="184.5" y="33.1">2</text>
<text x="184.5" y="38.2">3</text>
<text x="184.5" y="43.3">4</text>
</g>
<g font-size="2.3">
<text x="71.5" y="9.8">MF-PSMF035X</text>
<text x="117.2" y="10">VCC</text>
<text x="208.6" y="27.8">VCC</text>
<text x="88" y="35.4">4V</text>
<text x="103.2" y="35.4">4V</text>
<text x="79.1" y="60.3">VCC</text>
<text x="213.7" y="71">VCC</text>
<text x="9.9" y="74.7" transform="rotate(-90 9.9 74.7)">1</text>
<text x="27.7" y="74.7" transform="rotate(-90 27.7 74.7)">1</text>
<text x="60.7" y="74.7" transform="rotate(-90 60.7 74.7)">1</text>
<text x="81.1" y="74.7" transform="rotate(-90 81.1 74.7)">1</text>
<text x="101.4" y="74.7" transform="rotate(-90 101.4 74.7)">1</text>
<text x="121.7" y="74.7" transform="rotate(-90 121.7 74.7)">1</text>
<text x="168.7" y="78.5">6</text>
<text x="168.7" y="81">7</text>
<text x="168.7" y="83.6">8</text>
<text x="204" y="78.5">14</text>
<text x="204" y="81">2</text>
<text x="9.9" y="87.2" transform="rotate(-90 9.9 87.2)">2</text>
<text x="14.3" y="86.2">BEACON</text>
<text x="27.7" y="87.2" transform="rotate(-90 27.7 87.2)">2</text>
<text x="60.7" y="87.2" transform="rotate(-90 60.7 87.2)">2</text>
<text x="63.8" y="86.2">M2 BW</text>
<text x="81.1" y="87.2" transform="rotate(-90 81.1 87.2)">2</text>
<text x="86.7" y="86.2">M2 FW</text>
<text x="101.4" y="87.2" transform="rotate(-90 101.4 87.2)">2</text>
<text x="104.5" y="86.2">M1 BW</text>
<text x="121.7" y="87.2" transform="rotate(-90 121.7 87.2)">2</text>
<text x="124.8" y="86.2">M1 FW TP7</text>
<text x="168.7" y="86.1">9</text>
<text x="217.5" y="89.8">1%</text>
<text x="167.5" y="93.7">11</text>
<text x="204" y="91.2">16</text>
<text x="168.7" y="103.9">3</text>
<text x="168.7" y="106.4">1</text>
<text x="167.5" y="111.5">15</text>
<text x="204" y="109">17</text>
<text x="204" y="111.5">18</text>
<text x="115.9" y="114.1">VCC</text>
<text x="168.7" y="114">5</text>
<text x="168.7" y="116.6">4</text>
<text x="204" y="114">19</text>
<text x="204" y="116.6">20</text>
<text x="117.9" y="125.5" transform="rotate(-90 117.9 125.5)">2</text>
<text x="125.3" y="129.3">1</text>
<text x="117.9" y="135.4" transform="rotate(-90 117.9 135.4)">3</text>
<text x="91.8" y="170">TSAL7600</text>
<text x="133.7" y="171.3">TSAL7600</text>
<text x="216.2" y="181.2">Title</text>
<text x="220" y="185.3">MS-EV3, IR beacon</text>
<text x="247.7" y="180.2">Engineer/constructer</text>
<text x="249.3" y="184">PP</text>
<text x="271.4" y="180.2">Date (YYYY/MM/DD)</text>
<text x="274.7" y="182.7">2012 / 08 / 29</text>
<text x="247.5" y="187.8">Drafter</text>
<text x="271.4" y="187.8">Date (YYYY/MM/DD)</text>
<text x="216.2" y="192.9">Project Number</text>
<text x="223.9" y="198">76606_20D</text>
<text x="248" y="195.4">Schematic Name</text>
<text x="249.3" y="199.2">SCHEMATIC1</text>
<text x="191.6" y="204.6">Version</text>
<text x="215.2" y="204.6">Sheet</text>
<text x="223.9" y="207.6">1</text>
<text x="228.9" y="207.9">of</text>
<text x="236.6" y="207.9">1</text>
<text x="266" y="204">Page Size</text>
<text x="279.7" y="206.8">A4</text>
</g>
<g font-size="2.3" fill="#000080">
<text x="54.9" y="15.1">J1</text>
<text x="63.8" y="12.5">TP1</text>
<text x="76.5" y="13.8">R7</text>
<text x="90.5" y="12.5">TP18</text>
<text x="174.3" y="15.1">SW7</text>
<text x="174.3" y="17.6">Sile_4pos</text>
<text x="72.7" y="24">0.35A/6V</text>
<text x="87.5" y="27.8">C2+</text>
<text x="102.7" y="27.8">C3+</text>
<text x="122.3" y="27.8">R1</text>
<text x="152.7" y="25.2">TP8</text>
<text x="63.8" y="35.4">TP2</text>
<text x="83.9" y="32.9">220uF</text>
<text x="99.1" y="32.9">220uF</text>
<text x="122.3" y="32.9">100K</text>
<text x="147.7" y="32.9">TP9</text>
<text x="54.9" y="37.9">J2</text>
<text x="171.8" y="73.5">U1</text>
<text x="194.6" y="73.5">AM4ED</text>
<text x="13" y="78.6">SW6</text>
<text x="33.4" y="78.6">SW5</text>
<text x="63.8" y="78.6">SW4</text>
<text x="84.2" y="78.6">SW3</text>
<text x="104.5" y="78.6">SW2</text>
<text x="124.8" y="78.6">SW1</text>
<text x="147.7" y="83.7">TP10</text>
<text x="230.2" y="83.7">C1</text>
<text x="207.3" y="86.2">TP19</text>
<text x="217.5" y="84.2">R2</text>
<text x="217.8" y="87">383k</text>
<text x="230.2" y="88.7">100nF</text>
<text x="89.2" y="93.8">TP5</text>
<text x="112.1" y="91.3">TP6</text>
<text x="30.8" y="106.5">TP3</text>
<text x="63.8" y="106.5">TP4</text>
<text x="127.3" y="124.3">TP12</text>
<text x="145.1" y="124.3">TP17</text>
<text x="101.9" y="126.8">Q1</text>
<text x="101.9" y="129.9">DSS20200L-7</text>
<text x="104.5" y="137">TP13</text>
<text x="135" y="134.5">R3</text>
<text x="140" y="134.5">100R</text>
<text x="143.8" y="140.8">TP11</text>
<text x="101.4" y="149.7">R4</text>
<text x="131.1" y="149.7">R5</text>
<text x="156.5" y="149.7">R6</text>
<text x="99.4" y="152.2">3.9R</text>
<text x="131.1" y="152.2">3.9R</text>
<text x="156.5" y="154.8">68R</text>
<text x="96.9" y="159.9">TP14</text>
<text x="117.2" y="159.9">TP15</text>
<text x="143.8" y="159.9">TP16</text>
<text x="99.4" y="167.5">D2</text>
<text x="158.1" y="166.2">D1</text>
<text x="133.7" y="168.7">D3</text>
<text x="158.1" y="169.2">Green</text>
</g>
<g font-size="2.3" fill="#004080">
<text x="175.6" y="26.8">1</text>
<text x="194.6" y="26.8">2</text>
<text x="175.6" y="31.8">3</text>
<text x="194.6" y="34.4">4</text>
<text x="175.6" y="39.5">5</text>
<text x="194.6" y="42">6</text>
<text x="173.1" y="80.1">PRA0</text>
<text x="173.1" y="82.6">PRA1</text>
<text x="194.9" y="80.1">VDD1</text>
<text x="194.9" y="82.6">VDD2</text>
<text x="173.1" y="85.2">PRA2</text>
<text x="173.1" y="87.7">PRA3</text>
<text x="173.1" y="92.8">PRB0</text>
<text x="173.1" y="95.3">PRB1/IR</text>
<text x="196" y="92.8">OSC</text>
<text x="173.1" y="97.9">PRB2</text>
<text x="173.1" y="100.4">PRB3/RESET</text>
<text x="173.1" y="105.5">PWM2/COUT</text>
<text x="173.1" y="108">PWM1</text>
<text x="173.1" y="113.1">GND1</text>
<text x="194.9" y="110.6">PRD0</text>
<text x="194.9" y="113.1">PRD1</text>
<text x="173.1" y="115.7">GND2</text>
<text x="173.1" y="118.2">GND3</text>
<text x="194.9" y="115.7">PRD2</text>
<text x="194.9" y="118.2">PRD3</text>
</g>
<g font-size="2.3" fill="#f00">
<text x="158.6" y="30.3">ADD_0</text>
<text x="153.2" y="37.9">ADD_1</text>
<text x="205.6" y="40.4">ADD_0</text>
<text x="158.6" y="81.1">ADD_1</text>
<text x="158.6" y="78.5">ADD_0</text>
<text x="158.3" y="91.2">M1_FW 10</text>
<text x="159.6" y="93.8">38k</text>
<text x="32.6" y="98.8">BEACON</text>
<text x="66.9" y="98.8">M2_BW</text>
<text x="158.3" y="98.8">M2_FW 13</text>
<text x="158.3" y="96.3">M1_BW 12</text>
<text x="158.3" y="103.9">LED</text>
<text x="210.4" y="111.5">M2_BW</text>
<text x="210.4" y="109">BEACON</text>
<text x="210.4" y="116.6">IR_OUT</text>
</g>
</svg>
